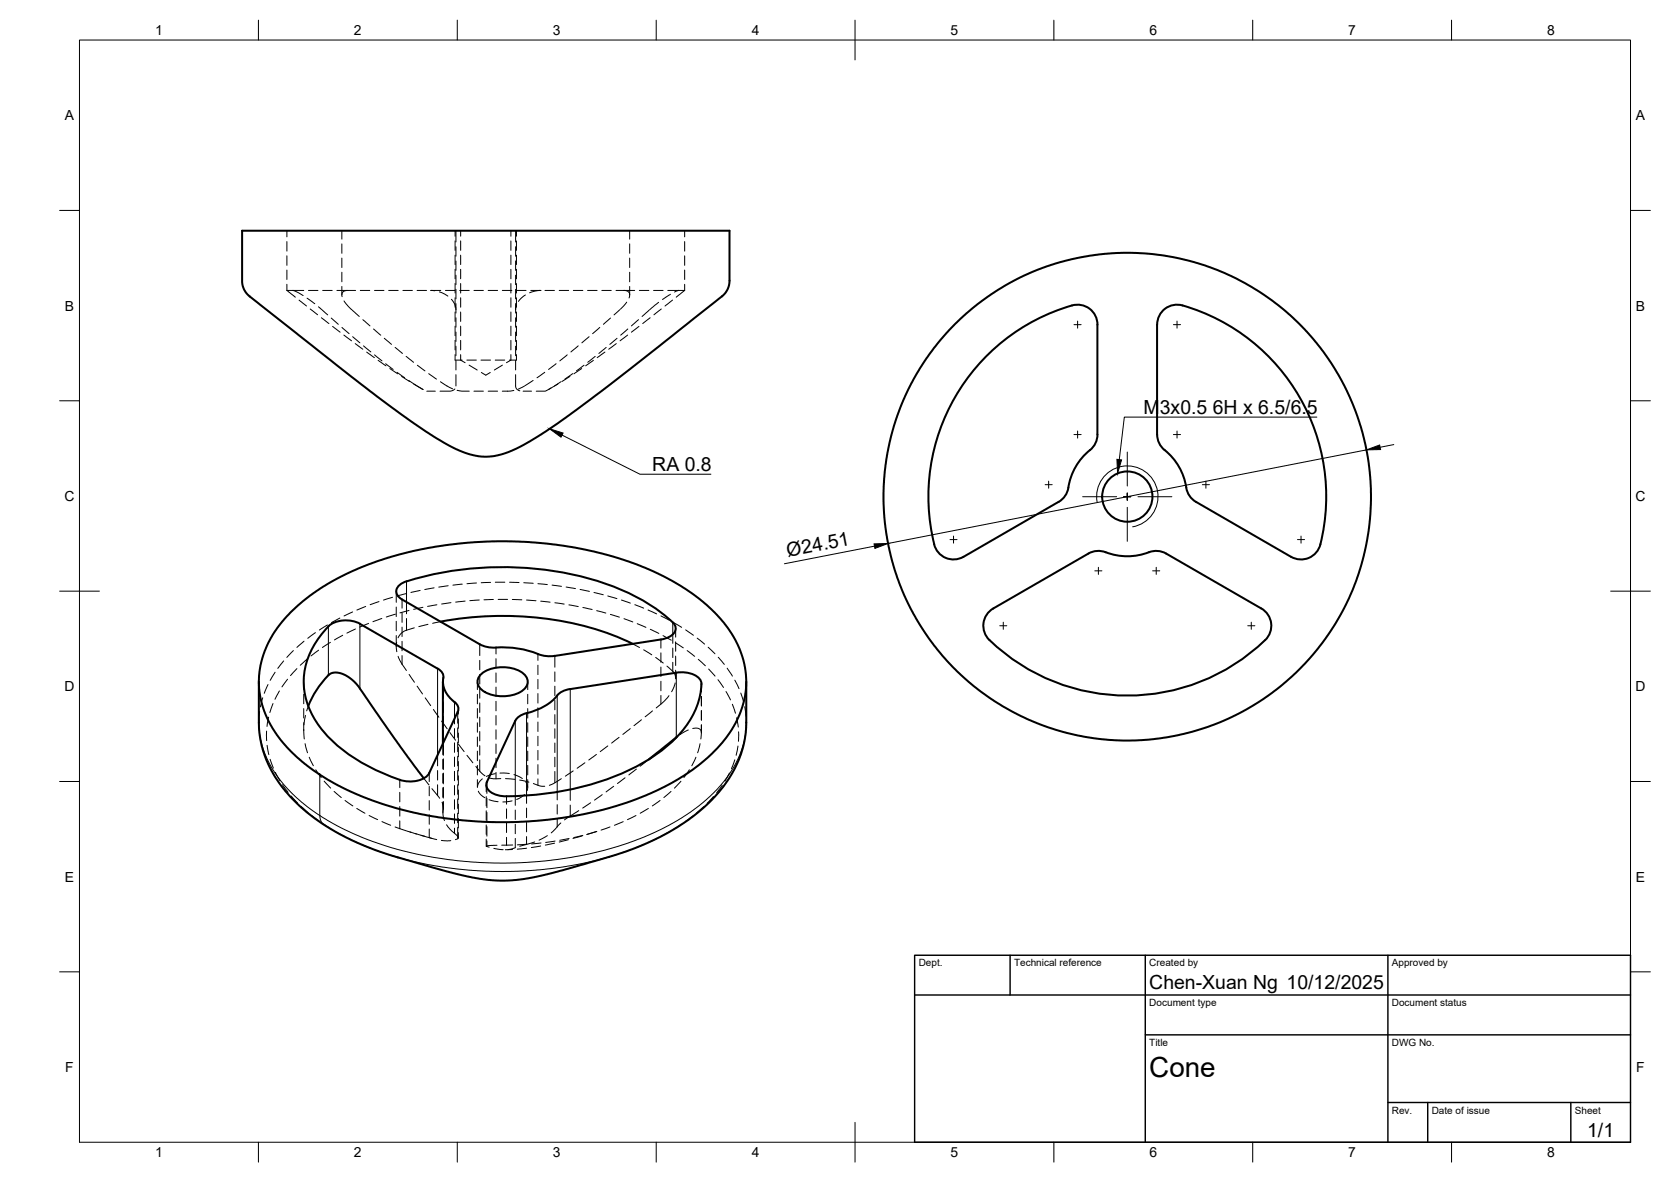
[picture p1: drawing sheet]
<svg xmlns="http://www.w3.org/2000/svg" width="420mm" height="297mm" viewBox="0 0 420 297" stroke-linecap="round" stroke-linejoin="round" font-family="sans-serif">
<!-- layer: Hidden -->
<g fill="none" stroke="#000" stroke-width=".25">
<path d="M72.1 58v1.5M86 58v2.1M114.6 58v2.8M115.8 58v1.4M128.5 58v1.4M129.6 58v2.8M158.3 58v2.1M172.1 58v1.5M72.1 73h4.3M72.1 73l2.2 1.7M72.1 60.7v2.4M72.1 64.3v2.4"/>
<path d="M72.1 67.9v2.3M72.1 71.4v1.6M73.6 73l.7 .2 1.9 1.1M75.2 75.4l1.9 1.5M77.2 74.9l1.9 1.4M77.6 73h2.3M78 77.6l1.9 1.5M80.1 77.1l2.3 2M80.8 79.8l1.9 1.5M81.1 73h2.4M83.3 79.9l1.8 1.6M84.7 73h4.7"/>
<path d="M86 61.3v2.4M86 64.9v2.3M86 68.4v2.4M86 72v2.1M86.5 75.6l2 2.2M87.2 73l-.6 .1-.5 .4-.1 1.1M88.6 77.9l1.7 1.6M90.6 73h2.4M94.2 73h2.3M97.7 73h2.4M101.3 73h2.4M104.9 73h2.4"/>
<path d="M108.2 73l1.1 .1M108.5 73h2.3M110.5 73.3l2.1 1.1M112 73h2.4M113.5 75.2l.9 1.3 .2 1.3M114.6 62v2.4M114.6 65.6v2.4M114.6 69.2v2.3M114.6 72.7v2.4M114.6 76.3v2.4M114.6 79.9v2.3M115.6 73h2.4"/>
<path d="M115.8 60.5v2.4M115.8 64.1v2.4M115.8 67.7v2.4M115.8 71.3v2.3M115.8 74.8v2.4M115.8 78.4v2.4M119.2 73h2.3M122.7 73h2.4M126.3 73h2.4M128.5 60.5v2.4M128.5 64.1v2.4M128.5 67.7v2.4"/>
<path d="M128.5 71.3v2.3M128.5 74.8v2.4M128.5 78.4v2.4M129.6 62v2.4M129.6 65.6v2.4M129.6 69.2v2.3M129.6 72.7v2.4M129.6 76.3v2.4M129.6 79.9v2.3M129.8 76.8l-.2 1M129.9 73h2.4M132.1 74.1l-1 .8-.7 .8"/>
<path d="M133.5 73h2.3M136 73l-1.3 .1-1.5 .5M137 73h2.4M140.6 73h2.4M144.2 73h2.4M147.7 73h2.4M151.3 73h2.4M153.5 79.9l-1.8 1.6M154.9 73h1.9M155.8 77.8l-1.4 1.3M156.8 73h2.8M156.8 73l.8 .1 .6 .4 .1 .4-.1 1"/>
<path d="M157.6 75.9l-1.6 1.8M158.3 61.3v2.4M158.3 64.9v2.3M158.3 68.4v2.4M158.3 72v2.1M160.8 73h2.4M163.2 77.9l-1.8 1.6M163.5 79.8l-1.9 1.5M164.3 73h2.4M165.6 76l-2.3 1.8M166.3 77.6l-1.9 1.5M167.9 73h4.2"/>
<path d="M168.6 74l-2 1.3M169.1 75.4l-1.9 1.5M170.7 73l-1.1 .4M172.1 73l-2.1 1.7M172.1 60.7v2.4M172.1 64.3v2.4M172.1 67.9v2.3M172.1 71.4v1.6M83.6 82l1.9 1.5M86 82.3l1.8 1.5M86.5 84.2l1.9 1.4M88.7 84.6l1.8 1.6"/>
<path d="M89.3 86.3l1.9 1.5M91.2 80.3l1.8 1.6M91.4 86.9l1.8 1.5M92.2 88.5l1.9 1.4M93.9 82.7l1.8 1.5M94.2 89.2l1.8 1.5M95.1 90.6l1.9 1.3M96.6 85l1.8 1.5M97 91.4l1.8 1.4M98 92.6l2 1.3M99.4 87.3l1.8 1.5M99.8 93.6l1.9 1.3"/>
<path d="M101 94.6l2 1.3M102.1 89.6l1.9 1.4M102.7 95.6l2 1.3M104 96.5l2.4 1.4-1.5-.9M104.9 91.8l1.9 1.4M107.3 98.3h2.2M107.8 93.9l1.9 1.4M110.7 95.9l3.1 1.8M114.4 97.7l-1.1 .6h-2.7M114.4 90.5h1.8M114.6 83.4v2.4M114.6 87v2.4"/>
<path d="M114.6 90.6v2.4M114.6 94.2v2.8M114.9 98.1l3.1 .2M115.8 89.1v1.4l1.1 .7M115.8 82v2.4M115.8 85.5v2.4M117.4 90.5h2.4M118 91.8l2 1.2M119.2 98.3h2.3M120.9 90.5h2.4M121 93.6l1.2 .7 1.1-.7M122.7 98.3h2.4"/>
<path d="M124.5 90.5h2.4M126.3 91.8l-2 1.2M128.1 90.5h1.8M128.5 89.1v1.4l-1.2 .7M128.5 82v2.4M128.5 85.5v2.4M129.2 98.1l-2.9 .2M129.6 94.2l.1 3.1 .2 .5 .8 .4M129.6 83.4v2.4M129.6 87v2.4M129.6 90.6v2.4M131.5 98.3h2.1"/>
<path d="M131.9 97l-1.6 .8M134 95.6l-1.9 1.3M137 93.6l-2 1.3M138.5 97.5l-1.4 .8h-2.3M139.8 91.4l-1.9 1.4M140.3 96.5l-2.4 1.4M141.1 95.9l-1.7 1.1M142.6 89.2l-1.8 1.5M143.3 94.6l-2 1.3M144 93.9l-2 1.4M145.4 86.9l-1.8 1.5M146.3 92.6l-2 1.3"/>
<path d="M146.9 91.8l-2 1.4M148.1 84.6l-1.8 1.6M149.2 90.6l-1.9 1.3M149.6 89.6l-1.8 1.4M150.8 82.3l-1.8 1.5M152.1 88.5l-1.9 1.4M152.4 87.3l-1.8 1.5M155 86.3l-1.9 1.5M155.2 85l-1.9 1.5M157.8 84.2l-1.9 1.4M157.9 82.7l-1.8 1.5M160.5 80.3l-1.7 1.6"/>
<path d="M160.7 82l-1.9 1.5M99.6 148.6v2.8M99.6 152.6v2.3M99.6 156.1v2.4M99.6 159.7v2.7M104.2 157.8l-2.8 .9-.8 .7-.5 .9M107.6 156.9l-2.3 .6M110.8 156.2l-2 .4M169.9 157.9v2.2M76.4 171.3v2M76.4 174.5v2.4M76.4 178.1v2.3"/>
<path d="M76.8 179.8l-.4 2.3M77.5 177.4l-.4 1.2M99.7 161.4l-.1 1.2 .2 1.2M100.1 164.9l.8 1.7 1.3 1.9M102.9 169.5l1.3 2M104.9 172.4l1.3 2M106.9 175.4l1.4 1.9M109 178.3l1.3 1.9M111.5 170.1v1.5M111.5 172.8v2.4M111.5 176.4v2.4M111.5 180v2.4"/>
<path d="M115.3 178.1v1.4M120 171.3v2M120 174.5v2.4M120 178.1v2.4M132.7 171.3v2M132.7 174.5v2.4M132.7 178.1v2.4M159.1 161.8l1.7 .9M161.8 163.3l2.1 1.3M164.1 178.7l-1.9 1.4M164.9 165.2l1.9 1.4M167.7 167.4l1.7 1.5 .5 1.5"/>
<path d="M168.2 174.8l-1.3 1.5-1.9 1.6M169.8 171.6l-.9 2.2M169.9 161.3v2.4M169.9 164.9v2.3M169.9 168.4v2.2M176.4 171.8v2M176.4 175v2.4M176.4 178.6v2.3M76.4 183.3l.1 2.4M76.4 181.6v2M76.7 186.9l.6 2.3M77.7 190.3l1.1 2.1"/>
<path d="M79.4 193.4l1.4 2M81.5 196.3l1.6 1.8M84 198.9l1.8 1.5M106.6 195.6l1.3 1.7M108.6 198.2l2 2.4M111 181.2l1.4 1.9M111.4 186.9v2.7M111.4 190.8v2.4M111.4 194.4v2.4M111.4 198v2.3M111.5 183.6v2.3M111.5 187.1v2.4"/>
<path d="M111.5 190.7v2.4M111.5 194.3v2.4M111.5 197.9v2.3M113.1 184.1l1.4 1.9M115.3 187l1.4 1.9M115.3 180.6v2.4M115.3 184.2v2.4M115.3 187.8v2.4M115.3 191.4v2.3M115.3 195v2.3M115.3 198.5v2.4M117.4 189.8l1.5 1.9"/>
<path d="M119.7 192.6l1 1.3 1.2 1.1M120 181.6v2.4M120 185.2v2.4M120 188.8v2.4M120 192.3v2.4M120 195.9v2M120.3 198.8l.7 1 .9 .7M121.3 195.7l-.9 .9-.3 1.1M122.3 197.2v1.8M123 195.5l1.1 .2h1.8M124.5 194.4l-2.2 .7M125.7 194.3l2.4 .1"/>
<path d="M127.1 195.7l2.4 .2M129.2 194.7l2.1 1M130.7 196l2.3 .6M131.9 199.7l-2 1.2M132.2 196.5l.4 .8-.1 1.4M132.7 181.6v2.4M132.7 185.2v2.4M132.7 188.8v2.4M132.7 192.3v2.4M132.7 195.9v2M134.1 196.9l1.8 .6 1.1 .1M141.1 195.7l-2 1.2-1 .4"/>
<path d="M144.1 193.7l-1.9 1.4M147.1 191.7l-2 1.4M150 189.6l-2 1.4M151.4 199.7l-1.9 1.4M152.8 187.5l-1.9 1.4M154.3 197.6l-1.9 1.4M155.7 185.3l-1.9 1.4M157.2 195.5l-1.9 1.4M158.5 183.1l-1.9 1.5M160 193.3l-1.9 1.4M161.3 180.9l-1.9 1.5M163.1 190.8l-2.1 1.8"/>
<path d="M168.7 198.9l-1.8 1.5M171.2 196.3l-1.6 1.8M173.1 183.4l-2.1 1.2M173.3 193.4l-1.3 2M174.2 183.1l1.2-.1 .7 .3 .3 .7-.2 1.7M175 190.3l-1.1 2.1M176 186.9l-.6 2.3M176.4 182.1v2M86.8 201.2l1.9 1.3M89.7 203.2l2.1 1.2M92.8 204.9l2.2 1.1M96 206.5l2.2 .9"/>
<path d="M99.3 207.8l4 1.4M103.1 209.1l1.6 .5M104.5 209.5l2.3 .6M105.9 209.9l2.7 .8M107.9 210.5l1.9 .5M111 211.2l2.3 .1M111.1 201.6l.4 1.5a5.6 5.6 0 0 0 .3 3.1M111.4 201.5v2.8M111.5 201.4v1.6M112.3 207.3l.8 1 1.2 1.1M114.3 209.5l1 1-.2 .2-.6 .3M115.3 202.1v2.4"/>
<path d="M115.3 205.7v2.4M115.3 209.2v1.4M122.3 200.2v2.4M122.3 203.8v2.3M122.3 207.3v2.4M122.3 210.9v1.7M123 201l2.2 .5M124.2 213.2l2.3 .3M125 212.4l-2.7 .2 .7 .3M128.8 201.3l-2.4 .2M128.9 213.5h-1.8M128.9 212.4h-2.7"/>
<path d="M129.6 213l-1.9 .5M132.4 213.2l-2.3 .2M132.5 212.2l-2.4 .1M134.5 211.6l-3.8 1.1M136 212.6l-2.4 .4M136 211.8l-2.3 .3M137.6 210l-2 1.1M139.4 211.9l-2.3 .5M139.6 211.4l-2.4 .3M141 206.8l-2.4 2.5M142.9 211l-2.3 .6M143.1 210.7l-2.4 .5"/>
<path d="M145.5 203.7l-3.6 2.3M146.4 210.1l-2.3 .6M146.6 209.9l-2.3 .6M148.5 201.7l-2 1.4M150 209l-2.3 .6M150.1 208.9l-2.6 .8M153.4 207.8l-2.3 .8M156.7 206.5l-2.2 .9M159.9 204.9l-2.1 1.1M163 203.2l-2 1.2M166 201.2l-2 1.3"/>
</g>
<!-- layer: Visible -->
<g fill="none" stroke="#000" stroke-width=".51">
<path d="M60.9 58h122.5v12.9l-.4 1.7-1.2 1.6-28.7 22.7-12.7 9.4-4.3 2.8-4.3 2.6-3.1 1.5-3.5 1.2a17 17 0 0 1-12.2-2.4l-5.8-3.5-12.4-8.9-32.6-25.7-.9-1.2-.4-1.7zM290.9 81.6v27.6M291 81.6a5 5 0 0 1 6.4-4.8 49.9 49.9 0 0 1 34.4 60.6 5 5 0 0 1-7.2 2.5l-23.9-13.8a5.5 5.5 0 0 1-2.6-4.6 15.4 15.4 0 0 0-5.7-8.8l-1.1-1.6-.3-1.9M266.2 126.1l-24 13.8a5 5 0 0 1-7.3-3.1 49.9 49.9 0 0 1 35.3-60.2 5 5 0 0 1 5.7 5v27.6a5.4 5.4 0 0 1-2.6 4.6 15.4 15.4 0 0 0-4.8 9.4l-.9 1.7-1.4 1.2M278 138.8a15.4 15.4 0 0 0 11.5-.2l1.9-.1 1.8 .6 24 13.8a5 5 0 0 1 .9 8 50 50 0 0 1-69.8-.5 5 5 0 0 1 1.5-7.5l24.4-14.1 1.9-.4 1.9 .4M73.2 153.7l4.6-3.9 4.1-2.8a84.8 84.8 0 0 1 38.6-10.8l4.6-.2 6.6 .2 10 .9 5.5 1 5.8 1.4 5 1.6 4.1 1.5 4 1.8 3.7 2 4.1 2.6 2.8 2.2 3 2.8 2.4 2.6 1.9 2.7 1.7 3.1a22.6 22.6 0 0 1-4.6 24.8l-3.3 3.3-3.7 2.9-3.5 2.4-3.7 2-4.4 2.1-4.9 1.8-6.3 1.9-6.5 1.4-7.2 1-4.7 .4-5.1 .2-6.5-.1-6-.5-6.6-.9-5.6-1.1-6.2-1.7-5.5-2-4.3-1.9-4.7-2.5-3.8-2.5-3.6-2.9-2.8-2.7-2.6-3.2-2.1-3.4-1.5-3.8-.8-3.6-.1-2.9 .4-3.7 1-3.4 1.6-3.5 2.3-3.4zM110.8 156.2a81.1 81.1 0 0 1 46.4 4.7l1.9 .9M169.2 156.4a52 52 0 0 0-24-11.8 83.3 83.3 0 0 0-43.6 1.7 2.25 2.25 0 0 0-1.4 3.6l.9 .8 19.5 11.2a8.5 8.5 0 0 0 5.2 .8 25.6 25.6 0 0 1 10.6 2l1.9 .2 1.2-.1M169.2 156.4a2 2 0 0 1-.4 3.4l-1.2 .6-1.4 .3-26.7 4.1M65.1 171.3l.1 12.1 .6 3.8 .8 2.8 1.7 3.7 2.4 3.8 2.8 3.2 3.5 3.3 4 3 4.4 2.6 4.5 2.2 5.6 2.2 12.9 3.9 7 1.9 5.2 1 5 .5 5.8-.4 5.4-1 10-2.7 10.8-3.3 5.2-2.1 4.4-2.1 4.8-2.9 3.9-3 3.2-2.9 2.8-3.2 2.6-4.1 1.8-4 .9-3.4 .4-2.8v-12.1M77.5 177.4a19.8 19.8 0 0 1 5.5-8l1.2-.4 1.7 .3 1.8 .9 1.8 1.5 11.2 16.1 5.9 7.8M110 168l.5 .3a2.32 2.32 0 0 1 .9 2.8 6.8 6.8 0 0 0 3.3 5.7 1.82 1.82 0 0 1 .4 2.1l-7.2 15.4a6 6 0 0 1-6.2 2 44.4 44.4 0 0 1-20.4-12.5 18.2 18.2 0 0 1-.2-24.7 6.5 6.5 0 0 1 2.8-2.6 7.9 7.9 0 0 1 6.6 .2l19.5 11.3"/>
<path d="M111.4 171.3v15.6M121.2 169.2a9.4 9.4 0 0 1 10.4 0 2.63 2.63 0 0 1 1.1 2.6 2.63 2.63 0 0 1-1.9 2.1 9.6 9.6 0 0 1-9.6-.5 2.49 2.49 0 0 1 0-4.2zM140.1 174.8a14.4 14.4 0 0 1-8.4 4.6l-1.5 .9-.6 .8-7.2 15.4a2.42 2.42 0 0 0 1.9 3l1.7 .5 1.4 .1M143.4 173.1l-2 .6-1.3 1.1M170.1 169l-26.7 4.2M170.1 169a6.3 6.3 0 0 1 6.1 2l.1 .4a19.8 19.8 0 0 1-6.9 14.6 51.2 51.2 0 0 1-23.1 11.7 82.2 82.2 0 0 1-18.9 2.4M170.2 185.2l-7.1 5.6"/>
<circle cx="283.4" cy="124.8" r="61.3"/>
<circle cx="283.5" cy="124.8" r="6.3"/>
</g>
<!-- layer: Hidden Narrow -->
<g fill="none" stroke="#000" stroke-width=".25">
<path d="M114.4 58v1.4M129.9 58v1.4M114.4 60.5v2.4M114.4 64.1v2.4M114.4 67.7v2.4M114.4 71.3v2.3M114.4 74.8v2.4M114.4 78.4v2.4M129.9 60.5v2.4M129.9 64.1v2.4M129.9 67.7v2.4M129.9 71.3v2.3"/>
<path d="M129.9 74.8v2.4M129.9 78.4v2.4M114.4 82v2.4M114.4 85.5v2.4M114.4 89.1v1.4M129.9 82v2.4M129.9 85.5v2.4M129.9 89.1v1.4M79.3 159l-1.9 1.4M82.3 157.1l-2 1.2M85.4 155.3l-2 1.2M86.2 159.6l-2.1 1.2"/>
<path d="M88.7 153.8l-2.2 1M89.4 158.1l-2.2 1M91.9 152.4l-2.2 .9M92.7 156.7l-2.2 .9M95.3 151.2l-2.2 .8M96 155.4l-2.2 .8M98.7 150.1l-2.3 .7M99.4 154.4l-2.3 .7M101.1 150.7v2.1M101.1 154v2.4M101.1 157.6v2.4M102.2 149.2l-2.3 .6"/>
<path d="M102.2 151.3v2.9M102.2 155.4v3M102.8 153.4l-2.2 .6M105.6 148.4l-2.3 .5M106.3 152.6l-2.3 .5M109.2 147.7l-2.4 .5M109.9 152l-2.4 .4M112.7 147.2l-2.4 .3M113.4 151.5l-2.4 .3M116.2 146.8l-2.3 .3M116.9 151.1l-2.3 .2M119.8 146.5l-2.4 .2"/>
<path d="M120.5 150.8l-2.4 .1M123.4 146.4h-2.4M124.1 150.7h-2.4M124.5 146.3h2.4M125.3 150.6h2.3M128.1 146.3l2.4 .1M128.8 150.7h2.4M131.7 146.4l2.4 .2M132.4 150.8l2.4 .2M135.3 146.7l2.3 .2M136 151.1l2.3 .2M138.8 147l2.4 .3"/>
<path d="M139.5 151.5l2.4 .3M142.3 147.5l2.4 .4M143 152l2.4 .4M145.9 148.1l2.3 .5M146.6 152.7l2.3 .5M149.4 148.9l2.3 .6M150 153.5l2.3 .6M152.8 149.8l2.3 .6M153.5 154.4l2.2 .7M156.3 150.8l2.2 .8M156.9 155.5l2.2 .8M159.6 152l2.2 .8"/>
<path d="M160.2 156.7l2.2 1M162.9 153.3l2.2 1M163.5 158.1l2.2 1.1M166.2 154.8l2.1 1.1M166.7 159.7l2.1 1.2M169.2 159.4v2.3M169.3 156.4l2.1 1.3M172.4 158.3l1.9 1.3M65.3 178.8l-.2 2.8M66.1 175.4l-.6 2.3M67.4 172l-1 2.2M68.6 176.8l-.7 2.3"/>
<path d="M69.2 168.9l-1.3 2.1M70.3 173.6l-1.2 2.1M71.3 166.1l-1.5 1.9M72.3 170.7l-1.4 1.9M73.8 163.5l-1.7 1.7M74.7 168l-1.7 1.8M76.5 161.1l-1.8 1.6M77.3 165.6l-1.8 1.6M80.1 163.4l-1.9 1.4M83.1 161.4l-2 1.3M101.1 161.2v2.3M101.1 164.7v2.2"/>
<path d="M111.5 170.4v1.6M111.5 173.2v2.3M111.5 176.7v2.4M115.1 178.9v2.8M120.6 161.9v2.8M120.6 166v2.3M120.6 169.5v2.4M120.6 173.1v2.4M120.6 176.7v2.4M124.7 162.7v1.6M124.7 165.5v2.4M124.7 169.1v2.4"/>
<path d="M124.7 172.7v2.4M124.7 176.2v2.4M124.7 179.8v2.4M135.3 164.4v1.6M135.3 167.2v2.3M135.3 170.7v2.4M135.3 174.3v2.4M135.3 177.9v2.4M139.5 164.8v2.9M139.5 168.9v2.3M139.5 172.4v2.4M139.5 176v2.4"/>
<path d="M139.5 179.6v2.4M166.2 160.7v2.2M166.2 164.1v2.3M166.2 167.6v2.4M166.2 171.2v2.4M166.2 174.8v2.1M169.2 162.9v2.4M169.2 166.4v2.3M169.8 161.5l2 1.3M172.8 163.5l1.9 1.4M175.3 160.4l1.9 1.5M175.6 165.7l1.8 1.6"/>
<path d="M176.4 171.9v1.9M176.4 175.1v2.3M176.4 178.6v2.4M178.1 162.7l1.7 1.6M178.2 168.1l1.6 1.8M180.5 170.8l1.4 2M180.6 165.2l1.5 1.8M182.5 173.8l1.2 2.1M182.8 167.9l1.3 2M184.1 177l.8 2.2M184.8 170.9l1 2.2M186.3 174.2l.7 2.3"/>
<path d="M187.2 177.6l.4 2.4M67 183.7l.1 2.4M67.2 187.3l.4 2.3M67.5 180.2l-.4 2.3M67.9 190.8l.8 2.2M69.2 194.1l1.2 2.1M71 197.2l1.4 1.9M100.5 196v1.9M100.5 199.1v2.4M107.9 194.3v2.1M107.9 197.6v2.4M110 189.8v2.7"/>
<path d="M110 193.6v2.4M110 197.2v2.7M111.5 180.3v2.4M111.5 183.9v2.4M111.5 187.5v2.3M111.5 191v2.4M111.5 194.6v2.4M111.5 198.2v2.4M114.3 180.6v1.3M114.3 183.1v2.4M114.3 186.7v2.4M114.3 190.3v2.3"/>
<path d="M114.3 193.8v2.4M114.3 197.4v2.4M115.1 182.9v2.4M115.1 186.5v2.4M115.1 190.1v2.4M115.1 193.6v2.4M115.1 197.2v2.4M120.6 180.2v2.4M120.6 183.8v2.4M120.6 187.4v2.4M120.6 191v2.8M122.4 198v1.4"/>
<path d="M124.7 183.4v2.4M124.7 187v2.3M124.7 190.5v2.4M124.7 194.1v1.6M132.4 199.9v2M135.3 181.4v2.4M135.3 185v2.4M135.3 188.6v2.4M135.3 192.2v2.3M135.3 195.7v1.6M139.5 183.1v2.4M139.5 186.7v2.4"/>
<path d="M139.5 190.3v2.4M139.5 193.9v2.8M140.1 199v2M143.4 198.4v2.7M176.4 182.2v2M181.6 197.3l-1.4 1.9M183.4 194.3l-1.1 2M184.8 191l-.9 2.2M185.2 180.4l.4 2.3M185.5 187.5l-.4 2.3M185.7 183.9v2.4M187.6 181.2v.4"/>
<path d="M73.2 200l1.6 1.8M75.7 202.6l1.7 1.6M78.4 204.9l1.9 1.5M81.3 207.1l.5 .3M81.4 207.2l.4 .2M81.8 207.4l1.7 1.1M84.6 209.1l2.1 1.1M87.7 210.8l2.2 1M91 212.3l2.2 .9M94.3 213.6l2.2 .8M97.7 214.7l2.2 .7M100.5 202.7v2.4"/>
<path d="M100.5 206.3v1.9M107.9 201.2v2.4M107.9 204.8v2.3M107.9 208.3v2.2M111.5 201.7v1.7M114.3 201v2.4M114.3 204.5v2.4M114.3 208.1v1.3M115.1 200.8v2.4M115.1 204.4v2.3M115.1 207.9v2.9M122.4 200.6v2.4"/>
<path d="M122.4 204.2v2.4M122.4 207.7v2.4M122.4 211.3v1.4M127.4 200.1v2M127.4 203.3v2.4M127.4 206.8v2.4M127.4 210.4v2M129.6 200.1v2.3M129.6 203.6v2.3M129.6 207.1v2.4M129.6 210.7v2.3M132.4 203.1v2.4"/>
<path d="M132.4 206.7v2.3M132.4 210.2v2M140.1 202.2v2.4M140.1 205.8v2M143.4 202.3v2.8M155.2 214.7l-2.1 .6M158.6 213.5l-2.3 .8M161.9 212.2l-2.2 .9M165.1 210.7l-2.1 1M168.3 209l-2.1 1.2M171.3 207.1l-2 1.3M174.2 205l-1.9 1.5"/>
<path d="M176.9 202.7l-1.7 1.6M179.4 200.2l-1.6 1.7"/>
</g>
<!-- layer: Visible Narrow -->
<g fill="none" stroke="#000" stroke-width=".25">
<path d="M275.9 126.1a7.7 7.7 0 0 1 6.2-8.9 7.7 7.7 0 0 1 9 6.3 7.7 7.7 0 0 1-6.3 8.9M82.6 157.4v12.3M90.5 156.8v16.2M102.2 146.1v5.2M169.2 156.4v3M110 168v21.8M114.3 176.4v4.2M132.4 179.2v20.7M140.1 174.8v24.2M143.4 173.2v25.2M170.1 169v16.3M65.1 181.6l.2 3 .7 2.9 1.3 3.5 1.7 3.1 2.5 3.3 2.7 2.8 2.9 2.4 3.3 2.3"/>
<path d="M80.4 194.7v10.2M122.4 196.5v1.5M129.6 181.1v19M187.6 181.6l-.2 3-.5 2.6-1 2.7-1 2.2-1.4 2.2-2.1 2.8-2.1 2.3-2.5 2.3-5.5 3.9-3.2 1.9-4 1.9-7.2 2.8-8.9 2.4-7.7 1.4-9.2 .8-5.2 .1-5.2-.1-8-.8-9.4-1.7-5.2-1.4-4-1.3-7.5-3.2-6.2-3.5M80.4 204.9a2.68 2.68 0 0 0 1 2.3M153.1 215.3l-4.7 1.3-7.7 1.4-7.2 .8-6.9 .2-6.4-.2-7.2-.7-5.4-.8-7.5-1.8"/>
</g>
<!-- layer: BORDER -->
<g fill="none" stroke="#000" stroke-width=".25">
<path d="M20 10.1h390v276.9h-390zM65 5.1v5M115 5.1v5M165 5.1v5M215 5.1v10M265 5.1v5M315 5.1v5M365 5.1v5M15 52.9h5M410 52.9h5M15 100.7h5M410 100.7h5"/>
<path d="M15 148.6h10M405 148.6h10M15 196.4h5M410 196.4h5M15 244.2h5M410 244.2h5M65 287v5M115 287v5M165 287v5M215 282.1v9.9M265 287v5M315 287v5"/>
<path d="M365 287v5"/>
</g>
<!-- layer: TITLEBLOCK -->
<path d="M230 240.1h180v46.9h-180zM230 250h180M254 240.1v9.9M288 240.1v46.9M349 240.1v46.9M288 260.1h122M349 277.1h61M359 277.1v9.9M395 277.1v9.9" fill="none" stroke="#000" stroke-width=".36"/>
<!-- layer: Smart Centers -->
<g fill="none" stroke="#000" stroke-width=".25">
<path d="M270 81.6h1.8M271 80.7v1.8M295 81.6h1.8M296 80.7v1.8M270 109.2h1.8M271 108.3v1.8M283.4 113.6v8.5M295 109.2h1.8M296 108.3v1.8M238.9 135.6h1.7M239.8 134.7v1.8M262.8 121.8h1.8"/>
<path d="M263.7 120.9v1.8M272.2 124.8h8.6M282.6 124.8h1.7M283.4 123.9v1.8M283.4 127.5v8.5M286.1 124.8h8.6M302.3 121.8h1.8M303.2 120.9v1.8M326.2 135.6h1.8M327.1 134.7v1.8M251.4 157.3h1.8M252.3 156.4v1.7"/>
<path d="M275.3 143.5h1.8M276.2 142.6v1.7M289.8 143.5h1.8M290.7 142.6v1.7M313.7 157.3h1.8M314.6 156.4v1.7"/>
</g>
<!-- layer: Hole Notes -->
<path d="M280.8 115.4l1.2 .2-1 3.4z" fill="#000" stroke="#000" stroke-width=".25"/>
<path d="M331.1 104.8h-48.4l-1.3 10.7" fill="none" stroke="#000" stroke-width=".25"/>
<!-- layer: FD_Dimensions -->
<path d="M343.6 113.1l-120.3 23.5M350.5 111.7l-3.5 .7M219.9 137.3l-22.7 4.4" fill="none" stroke="#000" stroke-width=".25"/>
<path d="M343.6 113.1l3.3-1.3 .2 1.2zM219.8 136.7l3.5-.1-3.3 1.2z" fill="#000" stroke="#000" stroke-width=".25"/>
<!-- layer: Leaders -->
<path d="M138.2 107.8l3.4 1-.5 1.1z" fill="#000" stroke="#000" stroke-width=".25"/>
<path d="M141.3 109.3l19.6 9.9h17.9" fill="none" stroke="#000" stroke-width=".25"/>
<text font-size="7" x="289" y="270.6">Cone</text>
<g font-size="4.9">
<text x="287.5" y="104.1">M3x0.5</text>
<text x="304.9" y="104.1">6H x 6.5/6.5</text>
<text x="164" y="118.5">RA 0.8</text>
<text x="198.1" y="139.9" transform="rotate(-11 198.1 139.9)">Ø24.51</text>
<text x="289" y="248.5">Chen-Xuan Ng 10/12/2025</text>
<text x="399.1" y="285.7">1/1</text>
</g>
<g font-size="3.5">
<text x="39" y="8.8">1</text>
<text x="89" y="8.8">2</text>
<text x="139" y="8.8">3</text>
<text x="189" y="8.8">4</text>
<text x="239" y="8.8">5</text>
<text x="289" y="8.8">6</text>
<text x="339" y="8.8">7</text>
<text x="389" y="8.8">8</text>
<text x="16.3" y="30.2">A</text>
<text x="411.3" y="30.2">A</text>
<text x="16.3" y="78">B</text>
<text x="411.3" y="78">B</text>
<text x="16.2" y="125.9">C</text>
<text x="411.2" y="125.9">C</text>
<text x="16.2" y="173.7">D</text>
<text x="411.2" y="173.7">D</text>
<text x="16.3" y="221.6">E</text>
<text x="411.3" y="221.6">E</text>
<text x="16.4" y="269.4">F</text>
<text x="411.4" y="269.4">F</text>
<text x="39" y="290.8">1</text>
<text x="89" y="290.8">2</text>
<text x="139" y="290.8">3</text>
<text x="189" y="290.8">4</text>
<text x="239" y="290.8">5</text>
<text x="289" y="290.8">6</text>
<text x="339" y="290.8">7</text>
<text x="389" y="290.8">8</text>
</g>
<g font-size="2.5">
<text x="231" y="242.9">Dept.</text>
<text x="255" y="242.9">Technical reference</text>
<text x="289" y="242.9">Created by</text>
<text x="350" y="242.9">Approved by</text>
<text x="289" y="252.8">Document type</text>
<text x="350" y="252.8">Document status</text>
<text x="289" y="262.9">Title</text>
<text x="350" y="262.9">DWG No.</text>
<text x="350" y="279.9">Rev.</text>
<text x="360" y="279.9">Date of issue</text>
<text x="396" y="279.9">Sheet</text>
</g>
</svg>
